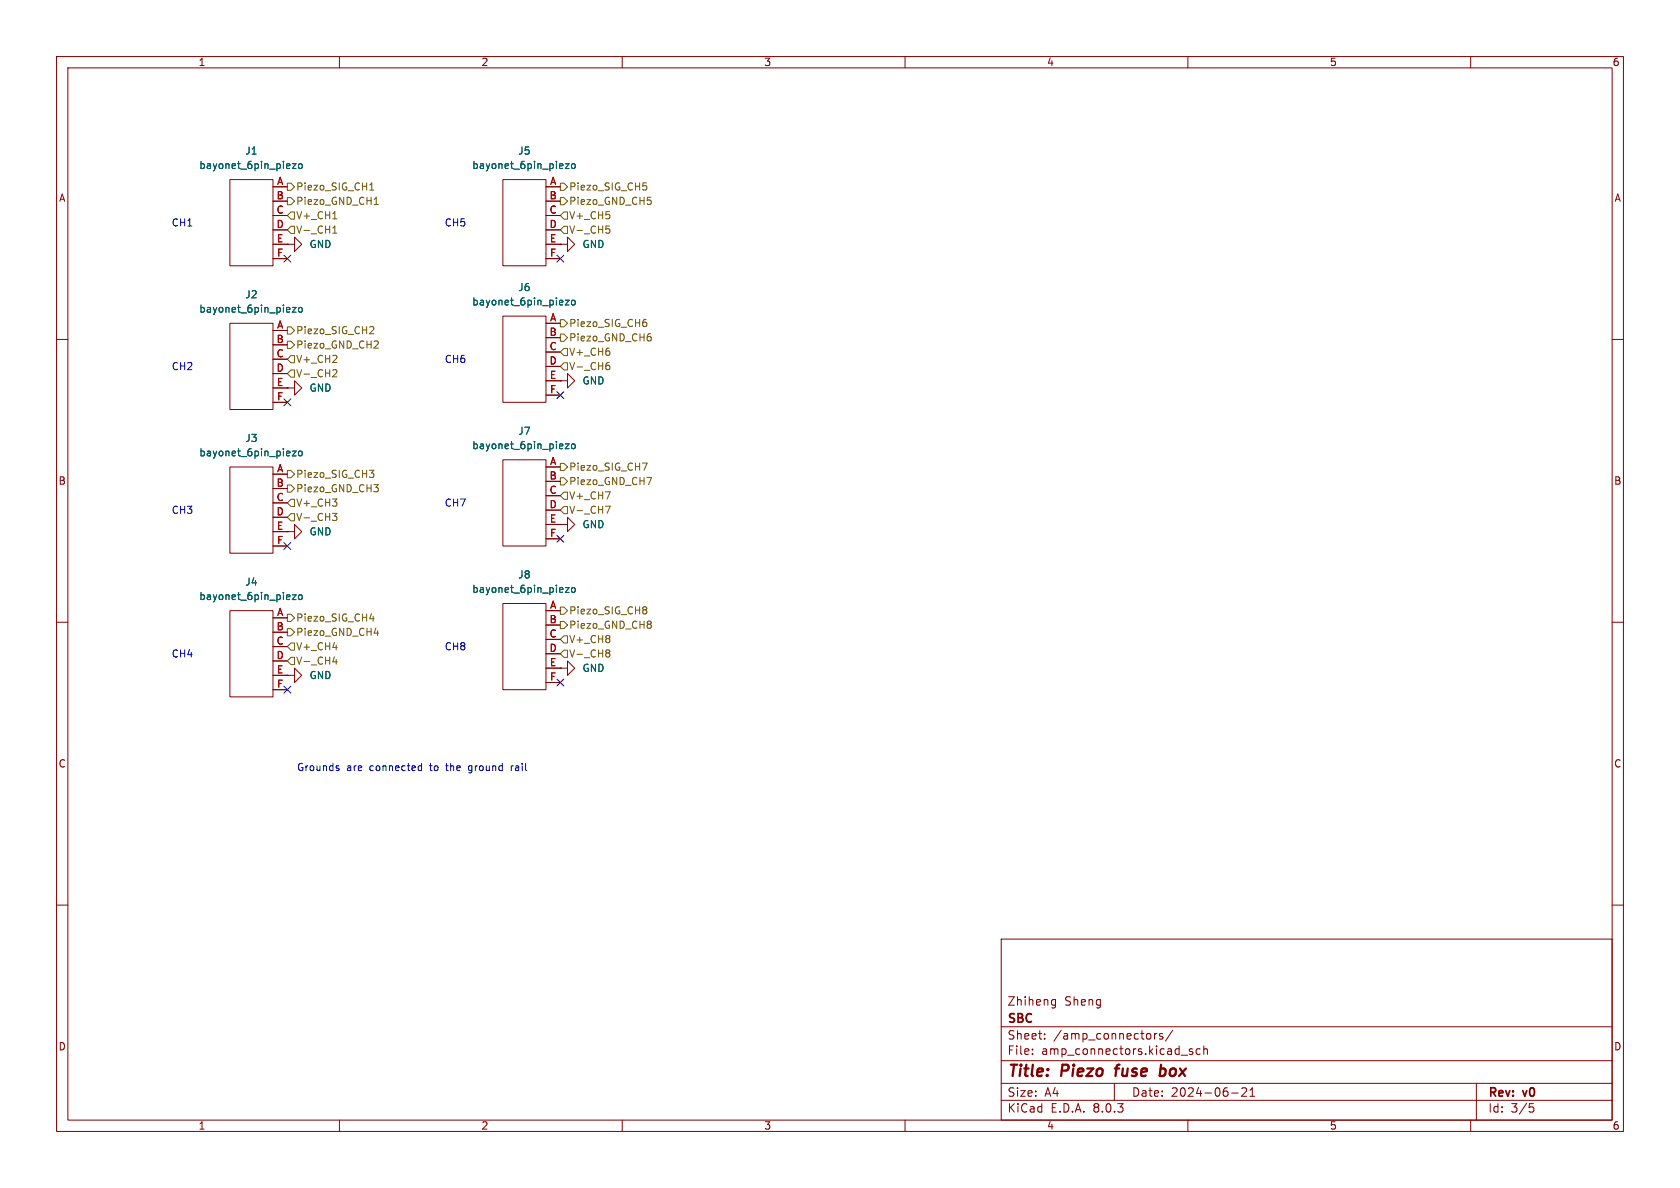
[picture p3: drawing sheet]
<svg xmlns="http://www.w3.org/2000/svg" width="297mm" height="210mm" viewBox="0 0 297 210" stroke-linecap="round" stroke-linejoin="round" font-family="sans-serif">
<g fill="none" stroke="#840000" stroke-width=".18">
<path d="M10 10h277v190h-277zM12 12h273v186h-273zM60 10v2M110 10v2M160 10v2M210 10v2M260 10v2M40.6 31.8h7.7v15.2h-7.7zM48.3 33h2.5M48.3 35.6h2.5M48.3 38.1h2.5M88.9 31.8h7.6v15.2h-7.6z"/>
<path d="M96.5 33h2.6M96.5 35.6h2.6M96.5 38.1h2.6M10 60h2M40.6 57.2h7.7v15.2h-7.7zM48.3 40.6h2.5M48.3 43.2h2.5M48.3 45.7h2.5M48.3 58.4h2.5M50.8 43.2h1.3v-1.3l1.2 1.3-1.2 1.3v-1.3M50.8 43.2h.1M88.9 55.9h7.6v15.2h-7.6z"/>
<path d="M96.5 40.6h2.6M96.5 43.2h2.6M96.5 45.7h2.6M96.5 57.2h2.6M96.5 59.7h2.6M99.1 43.2h1.2v-1.3l1.3 1.3-1.3 1.3v-1.3M99.1 43.2h.1M285 60h2M48.3 61h2.5M48.3 63.5h2.5M48.3 66h2.5M48.3 68.6h2.5"/>
<path d="M48.3 71.1h2.5M50.8 68.6h1.3v-1.3l1.2 1.3-1.2 1.3v-1.3M50.8 68.6h.1M96.5 62.2h2.6M96.5 64.8h2.6M96.5 67.3h2.6M96.5 69.9h2.6M99.1 67.3h1.2v-1.3l1.3 1.3-1.3 1.3v-1.3M99.1 67.3h.1M40.6 82.6h7.7v15.2h-7.7zM48.3 83.8h2.5M48.3 86.4h2.5"/>
<path d="M48.3 88.9h2.5M48.3 91.4h2.5M48.3 94h2.5M48.3 96.5h2.5M50.8 94h1.3v-1.3l1.2 1.3-1.2 1.3v-1.3M50.8 94h.1M88.9 81.3h7.6v15.2h-7.6zM96.5 82.6h2.6M96.5 85.1h2.6M96.5 87.6h2.6M96.5 90.2h2.6M96.5 92.7h2.6"/>
<path d="M96.5 95.3h2.6M99.1 92.7h1.2v-1.3l1.3 1.3-1.3 1.3v-1.3M99.1 92.7h.1M10 110h2M40.6 108h7.7v15.2h-7.7zM48.3 109.2h2.5M48.3 111.8h2.5M48.3 114.3h2.5M48.3 116.8h2.5M48.3 119.4h2.5M50.8 119.4h1.3v-1.3l1.2 1.3-1.2 1.3v-1.3M50.8 119.4h.1"/>
<path d="M88.9 106.7h7.6v15.2h-7.6zM96.5 108h2.6M96.5 110.5h2.6M96.5 113h2.6M96.5 115.6h2.6M96.5 118.1h2.6M99.1 118.1h1.2v-1.3l1.3 1.3-1.3 1.3v-1.3M99.1 118.1h.1M285 110h2M48.3 121.9h2.5M96.5 120.7h2.6M10 160h2"/>
<path d="M285 160h2M177 166h108v32h-108zM186 177.6h.6M186 176.8h.6M186.6 176.7v1.2l-.1 .2-.4 .1M60 198v2M110 198v2M160 198v2M177 194.5h108M177 191.5h108M177 187.5h108M177 181.5h108"/>
<path d="M182.5 186.3v.1M182.5 185.5v.1M184.7 183.6v.1M184.7 182.8v.1M197 191.5v3M204.1 182.7v1M204.5 182.7l-.3 .1-.1 .2M205.5 182.8l-.3-.1-.2 .2v.2l.5 .2v.3h-.5M207.3 182.1l-1.3 2M210 198v2M210.8 185.5l-.3-.1-.3 .2 .1 .2 .5 .2v.3h-.6M212.2 185.5l-.5-.1-.2 .3v.4l.1 .2h.6"/>
<path d="M212.8 185.5l.2-.1 .4 .1 .1 .9M212.8 184.9v1.5M217.7 193.2h1.2M219.5 192.4l.6-.1 .2 .1 .1 .3-.9 1.1h.9M221 193.8h.8M221 192.7l.4-.4v1.5M260 198v2M261 191.5v6.5M270.4 195.1h.7M270.5 195.7h.4l.3 .3-.2 .5-.5 .1"/>
</g>
<path d="M197.1 188.9h.7M197.4 188.5l-.2 1.7M205.2 189l.2-.1 .5 .1M205.3 188.2l-.3 2M205.9 190a.66 .66 0 0 1-.9 .1" fill="none" stroke="#840000" stroke-width=".4"/>
<g fill="none" stroke="#006464" stroke-width=".18">
<path d="M51.7 28.9h.6l-.6 .9h.6M52.8 29.1l.2-.2 .4 .2v.4l-.1 .2-.3 .1-.2-.1zM99.9 28.9h.7l-.7 .9h.7M101.1 29.1l.2-.2 .3 .2 .1 .4-.1 .2-.3 .1-.2-.1zM51.7 54.3h.6l-.6 .9h.6M52.8 54.5l.2-.2 .4 .2v.4l-.1 .2-.3 .1-.2-.1zM99.9 53.1h.7l-.7 .8h.7M101.1 53.2l.2-.1 .3 .1 .1 .5-.1 .2h-.3l-.2-.1zM51.7 79.7h.6l-.6 .9h.6M52.8 79.9l.2-.2 .4 .2v.4l-.1 .2-.3 .1-.2-.1zM99.9 78.5h.7l-.7 .8h.7M101.1 78.6l.2-.1 .3 .1 .1 .5-.1 .2h-.3l-.2-.1z"/>
<path d="M51.7 105.1h.6l-.6 .9h.6M52.8 105.3l.2-.2 .4 .2v.4l-.1 .2-.3 .1-.2-.1zM99.9 103.9h.7l-.7 .8h.7M101.1 104l.2-.1 .3 .1 .1 .5-.1 .2h-.3l-.2-.1z"/>
</g>
<g fill="none" stroke="#725600" stroke-width=".18">
<path d="M50.8 34.9h.6l.7 .7-.7 .6h-.6zM50.8 38.1l.6-.6h.7v1.2h-.7zM50.8 32.4h.6l.7 .6-.7 .7h-.6zM58.8 38.7h.8M65.4 33.6h.7M65.5 32.6l.2-.3v1.3M66.1 36.1h.8M66.3 35.2l.2-.3v1.2M99.1 38.1l.6-.6h.6v1.2h-.6zM99.1 32.4h.6l.6 .6-.6 .7h-.6zM99.1 34.9h.6l.6 .7-.6 .6h-.6zM107.2 39.9h.6"/>
<path d="M107.8 38v.6M113.7 32.3h.6M113.8 32.8h.3l.2 .3-.1 .4-.4 .1M114.5 34.9h.6M114.9 35.4l.2 .2v.3l-.2 .2M50.8 57.8h.6l.7 .6-.7 .7h-.6zM50.8 40.6l.6-.6h.7v1.3h-.7zM58.8 41.2h.8M58.8 40.3l.4-.4v1.3M65.5 57.7l.5 .1 .1 .3-.8 .9h.8M99.1 59.1h.6l.6 .6-.6 .6h-.6zM99.1 56.5h.6l.6 .7-.6 .6h-.6z"/>
<path d="M99.7 40h.6v1.3h-.6l-.6-.7zM107.3 40.4h.3l.2 .3-.1 .5h-.4M113.9 56.9l.3 .1 .1 .2v.4l-.4 .1M114 56.5h.2M114.8 59h.2M114.9 59.5l.2 .2v.3l-.2 .3M50.8 66l.6-.6h.7v1.3h-.7zM50.8 60.3h.6l.7 .7-.7 .6h-.6zM51.4 62.9h.7v1.2h-.7l-.6-.6zM58.8 64.1h.8M59 65.3l.4 .1 .2 .3-.8 .9h.8M59.5 62.9v.5"/>
<path d="M66.6 60.3l.3 .2-.1 .3-.7 .7h.8M99.1 62.2l.6-.6h.6v1.3h-.6zM99.7 64.1h.6v1.3h-.6l-.6-.6zM107.3 64.6h.4l.1 .2v.4l-.5 .1M107.7 64.1h-.4M107.8 62.1v.6M50.8 85.7h.6l.7 .7-.7 .6h-.6zM50.8 83.2h.6l.7 .6-.7 .7h-.6zM51.4 88.3h.7v1.2h-.7l-.6-.6zM51.4 90.8h.7v1.3h-.7l-.6-.7zM58.8 90.7h.8l-.5 .5 .4 .2 .1 .4-.3 .2h-.3M58.8 88.2h.8l-.5 .5"/>
<path d="M59.5 88.8v.6M65.3 83.1h.8l-.4 .5 .3 .1 .1 .5-.3 .2h-.3M66.1 85.7h.8l-.4 .5M66.6 86.2l.3 .2v.3l-.3 .2M99.1 81.9h.6l.6 .7-.6 .6h-.6zM99.1 84.5h.6l.6 .6-.6 .6h-.6zM99.7 87h.6v1.3h-.6l-.6-.7zM99.7 89.5h.6v1.3h-.6l-.6-.6zM107 86.9h.9l-.6 1.3M107 89.5h.9l-.6 1.2M113.6 81.9h.8l-.5 1.2M114.3 84.4h.9l-.5 1.3"/>
<path d="M50.8 111.1h.6l.7 .7-.7 .6h-.6zM50.8 108.6h.6l.7 .6-.7 .7h-.6zM50.8 114.3l.6-.6h.7v1.2h-.7zM51.4 116.2h.7v1.3h-.7l-.6-.7zM58.8 114.5h.8M59.1 116.1l-.3 .9h.8M59.4 116.6v.8M65.4 109.4h.7M66 109v.8M66.1 111.9h.8M66.8 111.5v.8M99.1 113l.6-.6h.6v1.3h-.6z"/>
<path d="M99.1 109.9h.6l.6 .6-.6 .6h-.6zM99.1 107.3h.6l.6 .7-.6 .6h-.6zM99.7 114.9h.6v1.3h-.6l-.6-.6zM107.3 114.9h.3l.2 .2-.2 .3M107.3 115.4h.3M107.6 115.4l.2 .3v.2l-.1 .2h-.4M107.8 112.5v.3M107.8 113v.5M113.9 107.3h.2l.2 .2-.2 .3M113.9 107.8h.2M114.1 107.8l.2 .2v.3l-.1 .2h-.3M114.9 109.8l.2 .2-.2 .3 .2 .3v.2l-.2 .3"/>
</g>
<path d="M59.6 135.8l.3 .1 .1 .1-.2 .2h-.3M59.6 135.4h.3M74 136.2h.5M74 135.4h.5M74.5 134.9v1.3M82.9 136.6h.1M83.1 135.4l-.3 .2v.4l.3 .2M90.4 135.4v.8M90.7 135.4l-.3 .2" fill="none" stroke="#0000c2" stroke-width=".18"/>
<g fill="none" stroke="#000084" stroke-width=".18">
<path d="M50.2 45.1l1.2 1.2M51.4 45.1l-1.2 1.2M98.5 45.1l1.2 1.2M99.7 45.1l-1.2 1.2M50.2 70.5l1.2 1.2M51.4 70.5l-1.2 1.2M98.5 69.2l1.2 1.3M99.7 69.2l-1.2 1.3M50.2 95.9l1.2 1.2M51.4 95.9l-1.2 1.2M98.5 94.6l1.2 1.3M99.7 94.6l-1.2 1.3"/>
<path d="M50.2 121.3l1.2 1.2M51.4 121.3l-1.2 1.2M98.5 120l1.2 1.3M99.7 120l-1.2 1.3"/>
</g>
<g font-size="2.8" fill="#840000">
<text x="178" y="190.9">Title:</text>
<text x="187.7" y="190.9">Piezo</text>
<text x="198.1" y="190.9">fuse</text>
<text x="206.7" y="190.9">box</text>
</g>
<g font-size="2.1" fill="#840000">
<text x="178" y="178">Zhiheng</text>
<text x="188.2" y="178">Sheng</text>
<text x="178" y="184">Sheet:</text>
<text x="178" y="181.2">SBC</text>
<text x="186.2" y="184">/amp_connectors/</text>
<text x="178" y="186.7">File:</text>
<text x="184.1" y="186.7">amp_connectors.kicad_sch</text>
<text x="178" y="196.9">KiCad</text>
<text x="178" y="194.1">Size:</text>
<text x="184.7" y="194.1">A4</text>
<text x="185.7" y="196.9">E.D.A.</text>
<text x="193.3" y="196.9">8.0.3</text>
<text x="200" y="194.1">Date:</text>
<text x="207" y="194.1">2024-06-21</text>
<text x="263" y="194.3">Rev:</text>
<text x="263" y="196.9">Id:</text>
<text x="267.1" y="196.9">3/5</text>
<text x="269.4" y="194.3">v0</text>
</g>
<g font-size="1.8" fill="#840000">
<text x="35" y="11.9">1</text>
<text x="85" y="11.9">2</text>
<text x="135" y="11.9">3</text>
<text x="185" y="11.9">4</text>
<text x="235" y="11.9">5</text>
<text x="285" y="11.9">6</text>
<text x="10.3" y="35.9">A</text>
<text x="285.3" y="35.9">A</text>
<text x="10.3" y="85.9">B</text>
<text x="285.3" y="85.9">B</text>
<text x="10.3" y="135.9">C</text>
<text x="285.3" y="135.9">C</text>
<text x="10.3" y="185.9">D</text>
<text x="285.3" y="185.9">D</text>
<text x="35" y="199.9">1</text>
<text x="85" y="199.9">2</text>
<text x="135" y="199.9">3</text>
<text x="185" y="199.9">4</text>
<text x="235" y="199.9">5</text>
<text x="285" y="199.9">6</text>
</g>
<g font-size="1.8" fill="#006464">
<text x="43.3" y="27.5">J1</text>
<text x="91.5" y="27.5">J5</text>
<text x="35.1" y="30.1">bayonet_6pin_piezo</text>
<text x="83.4" y="30.1">bayonet_6pin_piezo</text>
<text x="54.6" y="44">GND</text>
<text x="102.9" y="44">GND</text>
<text x="43.3" y="52.9">J2</text>
<text x="91.5" y="51.7">J6</text>
<text x="35.1" y="55.5">bayonet_6pin_piezo</text>
<text x="83.4" y="54.2">bayonet_6pin_piezo</text>
<text x="54.6" y="69.4">GND</text>
<text x="102.9" y="68.2">GND</text>
<text x="91.5" y="77.1">J7</text>
<text x="35.1" y="80.9">bayonet_6pin_piezo</text>
<text x="43.3" y="78.3">J3</text>
<text x="83.4" y="79.6">bayonet_6pin_piezo</text>
<text x="54.6" y="94.8">GND</text>
<text x="102.9" y="93.6">GND</text>
<text x="35.1" y="106.3">bayonet_6pin_piezo</text>
<text x="43.3" y="103.7">J4</text>
<text x="83.4" y="105">bayonet_6pin_piezo</text>
<text x="91.5" y="102.5">J8</text>
<text x="102.9" y="119">GND</text>
<text x="54.6" y="120.2">GND</text>
</g>
<g font-size="1.8" fill="#a90000">
<text x="48.8" y="35.3">B</text>
<text x="48.9" y="32.8">A</text>
<text x="97.1" y="35.3">B</text>
<text x="97.1" y="32.8">A</text>
<text x="48.8" y="37.8">C</text>
<text x="48.8" y="40.4">D</text>
<text x="97.1" y="37.8">C</text>
<text x="97.1" y="40.4">D</text>
<text x="48.9" y="42.9">E</text>
<text x="48.9" y="45.5">F</text>
<text x="97.1" y="42.9">E</text>
<text x="97.1" y="45.5">F</text>
<text x="48.9" y="58.2">A</text>
<text x="97.1" y="59.4">B</text>
<text x="97.1" y="56.9">A</text>
<text x="48.8" y="60.7">B</text>
<text x="48.8" y="63.2">C</text>
<text x="48.8" y="65.8">D</text>
<text x="97.1" y="62">C</text>
<text x="97.1" y="64.5">D</text>
<text x="48.9" y="68.3">E</text>
<text x="48.9" y="70.9">F</text>
<text x="97.1" y="67.1">E</text>
<text x="97.1" y="69.6">F</text>
<text x="48.9" y="83.6">A</text>
<text x="97.1" y="82.3">A</text>
<text x="48.8" y="86.1">B</text>
<text x="48.8" y="88.6">C</text>
<text x="97.1" y="84.8">B</text>
<text x="97.1" y="87.4">C</text>
<text x="97.1" y="89.9">D</text>
<text x="48.8" y="91.2">D</text>
<text x="48.9" y="93.7">E</text>
<text x="97.1" y="92.5">E</text>
<text x="97.1" y="95">F</text>
<text x="48.9" y="96.3">F</text>
<text x="97.1" y="107.7">A</text>
<text x="48.8" y="111.5">B</text>
<text x="48.9" y="109">A</text>
<text x="97.1" y="110.2">B</text>
<text x="97.1" y="112.8">C</text>
<text x="48.8" y="114">C</text>
<text x="48.8" y="116.6">D</text>
<text x="48.9" y="119.1">E</text>
<text x="97.1" y="115.3">D</text>
<text x="97.1" y="117.9">E</text>
<text x="48.9" y="121.7">F</text>
<text x="97.1" y="120.4">F</text>
</g>
<g font-size="1.8" fill="#725600">
<text x="52.3" y="33.9">Piezo_SIG_CH1</text>
<text x="100.5" y="33.9">Piezo_SIG_CH5</text>
<text x="52.3" y="36.4">Piezo_GND_CH1</text>
<text x="52.3" y="39">V+_CH1</text>
<text x="52.3" y="41.5">V-_CH1</text>
<text x="100.5" y="41.5">V-_CH5</text>
<text x="100.5" y="39">V+_CH5</text>
<text x="100.5" y="36.4">Piezo_GND_CH5</text>
<text x="52.3" y="59.3">Piezo_SIG_CH2</text>
<text x="100.5" y="58">Piezo_SIG_CH6</text>
<text x="52.3" y="61.8">Piezo_GND_CH2</text>
<text x="52.3" y="64.4">V+_CH2</text>
<text x="100.5" y="65.6">V-_CH6</text>
<text x="100.5" y="63.1">V+_CH6</text>
<text x="100.5" y="60.6">Piezo_GND_CH6</text>
<text x="52.3" y="66.9">V-_CH2</text>
<text x="100.5" y="83.4">Piezo_SIG_CH7</text>
<text x="52.3" y="89.8">V+_CH3</text>
<text x="52.3" y="87.2">Piezo_GND_CH3</text>
<text x="52.3" y="84.7">Piezo_SIG_CH3</text>
<text x="100.5" y="88.5">V+_CH7</text>
<text x="100.5" y="86">Piezo_GND_CH7</text>
<text x="52.3" y="92.3">V-_CH3</text>
<text x="100.5" y="91">V-_CH7</text>
<text x="52.3" y="112.6">Piezo_GND_CH4</text>
<text x="52.3" y="110.1">Piezo_SIG_CH4</text>
<text x="100.5" y="113.9">V+_CH8</text>
<text x="100.5" y="111.4">Piezo_GND_CH8</text>
<text x="100.5" y="108.8">Piezo_SIG_CH8</text>
<text x="52.3" y="117.7">V-_CH4</text>
<text x="52.3" y="115.2">V+_CH4</text>
<text x="100.5" y="116.4">V-_CH8</text>
</g>
<g font-size="1.8" fill="#0000c2">
<text x="30.3" y="40.2">CH1</text>
<text x="78.5" y="40.2">CH5</text>
<text x="30.3" y="65.6">CH2</text>
<text x="78.5" y="64.4">CH6</text>
<text x="78.5" y="89.8">CH7</text>
<text x="30.3" y="91">CH3</text>
<text x="30.3" y="116.4">CH4</text>
<text x="78.5" y="115.2">CH8</text>
<text x="52.4" y="136.5">Grounds</text>
<text x="61.3" y="136.5">are</text>
<text x="65.5" y="136.5">connected</text>
<text x="76.3" y="136.5">to</text>
<text x="79.4" y="136.5">the</text>
<text x="83.5" y="136.5">ground</text>
<text x="91.2" y="136.5">rail</text>
</g>
</svg>
